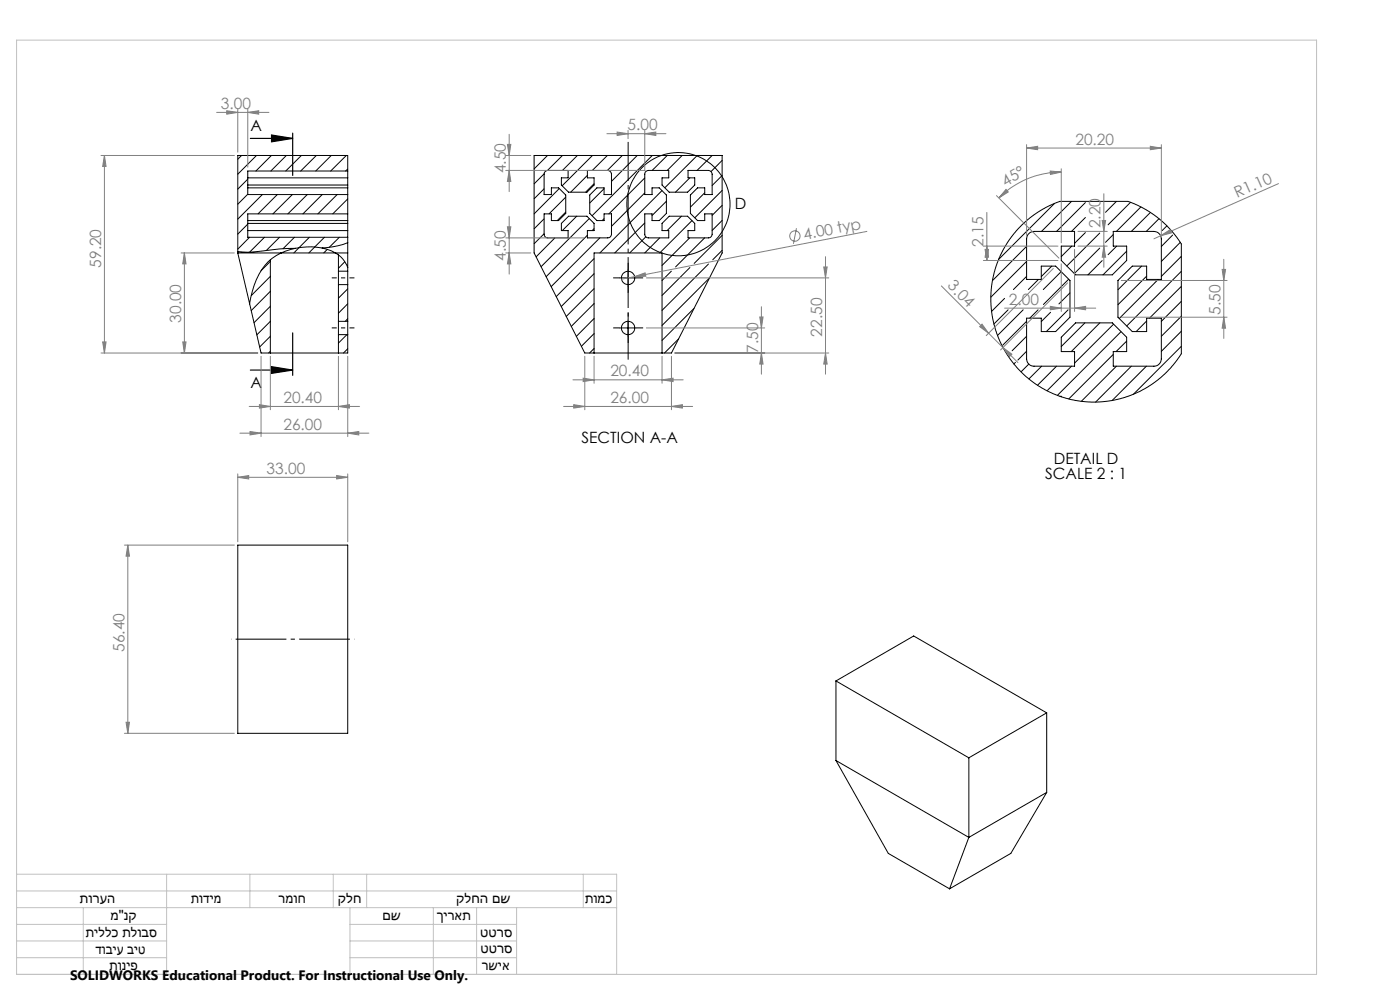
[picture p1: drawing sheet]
<svg xmlns="http://www.w3.org/2000/svg" width="420mm" height="297mm" viewBox="0 0 420 297" stroke-linecap="round" stroke-linejoin="round" font-family="sans-serif">
<g fill="none" stroke="#000" stroke-width=".3">
<path d="M72.5 46.6l-1.2 1.1M74.3 53.7l-3 3M74.3 58.2l-3 3M74.3 56.3h30M74.3 53.3h30M74.3 55.5h30M76.9 46.6l-5.6 5.6M78.7 58.3l-7.4 7.4M81.4 46.6l-4.6 4.7M83.2 58.3l-5.8 5.8M85.9 46.6l-4.7 4.7M87.7 58.3l-5.8 5.8"/>
<path d="M90.4 46.6l-4.7 4.7M92.2 58.3l-5.8 5.8M94.9 46.6l-4.7 4.7M96.7 58.3l-5.8 5.8M99.4 46.6l-4.7 4.7M101.1 58.3l-5.7 5.8M103.9 46.6l-4.7 4.7M104.3 50.7l-.6 .6M104.3 59.6l-4.5 4.5M104.3 51.3h-30v7h30M160.2 46.6h56.4v29.2l-15.2 30h-26l-15.2-30zM163.2 52.1l-3 3"/>
<path d="M163.2 56.6l-3 3M163.5 51.4l.8-.3h6.1v2.2h-2v2.2l2.2 2.1h5.5l2.1-2.1v-2.2h-2v-2.2h6.1a1.21 1.21 0 0 1 1.1 1.1v6.1h-2.2v-2h-2.1l-2.2 2.2v5.5l2.2 2.1h2.1v-2h2.2v6.1a1.15 1.15 0 0 1-1.1 1.1h-6.1v-2.2h2v-2.1l-2.1-2.2h-5.5l-2.2 2.2v2.1h2v2.2h-6.1a1.08 1.08 0 0 1-1.1-1.1v-6.1h2.2v2h2.2l2.1-2.1v-5.5l-2.1-2.2h-2.2v2h-2.2v-6.1zM164.3 46.6l-4.1 4M167.8 56.5l-7.6 7.6M168.7 46.6l-4.5 4.5M169.7 59.1l-5 5M173.2 46.6l-4.5 4.5M176.2 52.6l-5 5M177.7 46.6l-9 9.1M178.2 55.1l-2.5 2.5M181.2 56.5l-4.3 4.4M182.2 46.6l-4.5 4.5"/>
<path d="M186.7 46.6l-4.5 4.5M191.2 46.6l-7.8 7.8M193.4 53.3l-10.7 10.8M193.4 57.8l-10 10M193.7 51.4l.8-.3h6.1v2.2h-2v2.2l2.2 2.1h5.5l2.1-2.1v-2.2h-2v-2.2h6.1a1.21 1.21 0 0 1 1.1 1.1v6.1h-2.2v-2h-2.1l-2.2 2.2v5.5l2.2 2.1h2.1v-2h2.2v6.1a1.15 1.15 0 0 1-1.1 1.1h-6.1v-2.2h2v-2.1l-2.1-2.2h-5.5l-2.2 2.2v2.1h2v2.2h-6.1a1.08 1.08 0 0 1-1.1-1.1v-6.1h2.2v2h2.2l2.1-2.1v-5.5l-2.1-2.2h-2.2v2h-2.2v-6.1zM195.7 46.6l-18.1 18.1M198.6 57.1l-18.6 18.7M200.2 46.6l-4.5 4.5M204.6 46.6l-4.4 4.5M206.9 53.3l-4.3 4.3M209.2 46.6l-9.7 9.7M211.4 57.8l-4.3 4.3"/>
<path d="M213.6 46.6l-4.5 4.5M216.6 48.1l-3.3 3.3M216.6 52.6l-3 3M216.6 57.1l-8.1 8.2M71.3 75.8h33M71.3 75.8v-29.2h33v34.7M71.3 75.8l3.6 15.2M74.3 67.2l-3 3M74.3 66.1h30M74.3 67h30M74.3 69.1h30M74.9 71.1l-3.6 3.6"/>
<path d="M79.3 71.1l-4.4 4.5M81.1 78.3l-2.8 2.8M81.1 77.9v27.9M83.9 71.1l-4 4M88.3 71.1l-3.4 3.4M88.6 74.4a15.2 15.2 0 0 0-12.4 11.1l-1.3 5.5M88.6 74.4l-4.7 .2-8.2 .9-4.4-.1M92.8 71.1l-4.6 4.7M96.7 74.3a9.4 9.4 0 0 1 7.6 5.8M96.7 74.3a19.8 19.8 0 0 0-8.1 .1M97.3 71.1l-4.7 4.7M98.2 74.8l-1.1 1"/>
<path d="M101.5 76.4v4.9M101.8 71.1l-3 3M103.4 78.5l-1.9 1.9M104.3 72.7l-2.9 1-4.7 .6M104.3 64.1h-30v7h30M163.2 65.6l-3 3M163.2 70.1l-3 3M166.5 71.3l-5.7 5.7M169.7 63.6l-2.5 2.5M173 64.8l-4.3 4.3M176.2 70.5l-12.4 12.4M176.8 65.5l-14.5 14.4"/>
<path d="M178.2 68.5l-.5 .6M178.2 77.5l-11.3 11.4M180 71.3l-14.7 14.6M181.2 65.5l-.5 .6M193.4 66.8l-9 9M193.7 71l-4.8 4.8M197.9 71.3l-4.5 4.5M199.9 60.3l-4.3 4.3M204.4 64.8l-4.3 4.3M206.9 71.3l-8.3 8.2M207.6 66.1l-9.7 9.7M211.4 71.3l-8.7 8.7"/>
<path d="M212.5 79.1l-13.9 13.9M216.6 61.6l-3 3M216.6 66.1l-3 3M216.6 70.6l-8.4 8.3M216.6 75l-2.8 2.9M306.6 67.4l2.8-2.5 2.5-1.7 3.2-1.7 2.9-1.1h20.4l2.6 1 2.9 1.5 3.2 2.1 3 2.7 2.1 2.4 2.2 3v32.9l-1.8 2.5-2.7 3.1-4.5 3.7-3.1 1.8-2.3 1.1-3 1-3 .8-4.9 .5-3.1-.1-3.2-.4-5.4-1.4-5.6-2.8-2.3-1.5-2.8-2.4-3.6-4.2-2-3.2-1.2-2.4-1.7-5-.7-3.4-.2-3v-3.5l.4-3.3 .8-3.2 1.2-3.2 1.4-2.9 1.6-2.6zM308 73.8l-10.3 10.3M308 78.3l-10.7 10.8M308.6 70l.8-.5 .8-.1h12.2v4.4h-4v4.3l4.3 4.3h11l4.3-4.3v-4.3h-4v-4.4h12.2a2.29 2.29 0 0 1 2.2 2.2v12.1h-4.4v-3.9h-4.3l-4.3 4.3v11l4.3 4.3h4.3v-4h4.4v12.2a2.23 2.23 0 0 1-2.2 2.1h-12.2v-4.3h4v-4.3l-4.3-4.3h-11l-4.3 4.3v4.3h4v4.3h-12.2a2.23 2.23 0 0 1-2.2-2.1v-12.2h4.4v4h4.3l4.3-4.3v-11l-4.3-4.3h-4.3v3.9h-4.4v-12.1l.2-.9zM315.5 79.8l-3.1 3.1M316.4 61l-16.8 16.7M321.5 60.4l-9 9"/>
<path d="M321.5 73.8l-3.1 3.1M325.6 60.7l-8.6 8.7M325.6 65.2l-4.1 4.2M325.6 69.7l-3.2 3.2M329.9 69.8l-9.9 9.9M329.9 74.4l-7.6 7.6M330.7 78.1l-4.3 4.3M334 70.3l-2.4 2.3M334.9 60.4l-3.3 3.2M335 73.8l-2.6 2.5M338 75.3l-7.1 7.1M339.2 60.6l-6.8 6.8"/>
<path d="M342.3 62l-7.4 7.4M342.5 79.8l-7.1 7.1M345.1 63.7l-5.7 5.7M347.7 65.5l-3.8 3.9M350.1 67.7l-1.4 1.4M351.8 70.4l-3.4 3.5M354.1 72.6l-5.7 5.7M354.4 76.8l-6 6M74.9 91l3.4 14.8h26v-5.5M81.1 82.8l-5.7 5.8M81.1 87.3l-5.7 5.8M81.1 91.8l-4.9 4.9"/>
<path d="M81.1 96.3l-4.1 4.1M101.5 96.3v4M101.5 81.3v4M101.5 85.3v11M101.5 96.3h2.8M101.5 81.3h2.8M101.5 85.3h2.8M104.3 86.6l-2.8 2.8M104.3 91l-2.8 2.9M104.3 95.5l-.7 .8M104.3 96.3v4M104.3 81.3v4"/>
<path d="M104.3 85.3v11M178.2 82l-9.8 9.9M178.2 86.5l-8.3 8.4M178.2 91l-6.8 6.8M178.2 95.5l-5.3 5.3M178.2 100l-3.8 3.8M185.9 83.3h5M185.9 98.3h5M188.4 80.8v5M188.4 95.8v5M201.4 81.3l-2.8 2.8M207 80.2l-8.4 8.3"/>
<path d="M208.2 92.5l-9.6 9.5M212.8 83.4l-14.2 14.1M301.4 89.4l-3.9 3.9M302.4 92.8l-4.2 4.3M307 92.8l-7.7 7.7M308 82.8l-4 4M308 96.3l-7.2 7.1M311.4 92.8l-2.5 2.6M311.5 83.7l-3 3.1M315.2 93.6l-2.8 2.8M318.3 81.4l-5.3 5.4M320.4 92.8l-6.5 6.6"/>
<path d="M320.6 83.7l-7.6 7.6M321 87.8l-3.3 3.3M325.5 96.8l-7.1 7.1M330 96.8l-8.6 8.6M334.1 97.2l-11.7 11.6M336.3 99.4l-19.1 19.1M344 82.8l-8.6 8.5M344 96.2l-3.1 3.2M347.5 83.7l-11.7 11.8M354.4 81.3l-16.4 16.4M354.4 85.8l-9.6 9.6M354.4 90.3l-6 6"/>
<path d="M354.4 94.8l-6 6M354.4 99.3l-6 6M81.1 100.8l-3.2 3.2M81.1 105.3l-.5 .5M101.5 100.3h2.8M101.5 100.3v5.5M104.1 100.3l-2.6 2.5M104.3 104.5l-1.3 1.3M178.2 105.8v-30h20.4v30M178.2 104.5l-1.3 1.3M203.6 101.6l-4.2 4.2M304.6 108.6l-.4 .5"/>
<path d="M308 100.8l-4.4 4.3M308 105.3l-2.6 2.6M308.6 109.1l-2.3 2.3M312.5 109.7l-3.8 3.9M317 109.7l-5.7 5.8M318 118.8l.4 .1M321.5 109.7l-7.4 7.4M334 106.2l-13.4 13.4M334.9 109.7l-10.5 10.6M338 102.2l-3.2 3.2M339.4 109.7l-10.7 10.8M343.9 109.7l-10.2 10.3"/>
<path d="M354.4 103.8l-14.4 14.4M71.3 163.4h33v56.4h-33zM250.8 204.1v23.8M250.8 204.1l39.9 23M250.8 204.1l23.3-13.5 39.9 23M314 213.6l-23.3 13.5M314 213.6v23.9M250.8 227.9l39.9 23.1M250.8 227.9l15.7 27.9 18.4 10.6M290.7 227.1v23.9M314 237.5l-23.3 13.5M314 237.5l-10.8 18.3-18.3 10.6"/>
<path d="M290.7 251l-5.8 15.4"/>
<circle cx="203.5" cy="61.2" r="15.5"/>
<circle cx="188.4" cy="83.3" r="1.99"/>
<circle cx="188.4" cy="98.3" r="1.99"/>
</g>
<g fill="none" stroke="#808080" stroke-width=".3">
<path d="M65 33.7h15.7M68 33.2l3.3 .5-3.3 .5zM71.3 32.7v12.9M74.3 33.7l3.3-.5v1zM74.3 32.7v17.4M185.1 39.6l3.3 .5-3.3 .5zM188.4 39.1v2.5M193.4 39.1v12.1M30.3 46.6h40M31.3 46.6l.5 3.3h-1zM31.3 46.6v59.2M151.7 46.6h7.5"/>
<path d="M151.7 51.1h41.8M152.2 43.3h1l-.4 3.3zM152.8 40.2v17.2M152.8 51.1l.4 3.3h-1zM182.1 40.1h17.7M193.4 40.1l3.3-.5v1zM298.9 58.6l18.8 18.8M301.8 56.8l.7 .7-2.9 1.8zM308 44.4l3.3-.6v1.1zM308 43.4v27.2M308 44.4h40.4M315.1 51.3l3.3 .3-3.3 .7z"/>
<path d="M318.4 51.6a26.5 26.5 0 0 0-18.8 7.7M318.4 50.6v22.2M331.2 58.1v22M345.1 43.8l3.3 .6-3.3 .5zM348.4 43.4v27.2M383.5 55l-35.3 15.7M54.3 75.8h16M55.3 75.8l.5 3.3h-1zM55.3 75.8v30M151.7 75.8h7.5M151.7 71.3h23.5M152.2 68h1l-.4 3.3z"/>
<path d="M152.8 64.9v17.3M152.8 75.8l.4 3.3h-1zM238.9 68.4l-.9 4.7M247.7 76.9v35.2M260.1 69.4l-69.7 13.5M295 73.8h22.4M295 78.1h22.4M295.5 74.8h1l-.4 3.3zM296.1 73.8l.4 3.3h-1zM296.1 63.7v14.4M318.4 79.1v14.2M322.4 74.8v18.5"/>
<path d="M323.4 69.4h8.8M323.4 73.8h8.8M330.7 66.1h1l-.5 3.3zM331.2 73.8l.5 3.3h-1zM348.2 70.7l2.8-1.8 .4 .9zM348.2 70.7l-2 .9M367.1 77.7v23.7M190.4 82.9l3.1-1.1 .2 1zM190.4 82.9l-3.9 .8M193.9 98.3h35.5M193.9 83.3h54.7M227.9 95h1l-.5 3.3z"/>
<path d="M228.4 91.9v20.2M247.1 80h1l-.4 3.3zM282.4 85.7l14.2 14.2M294.6 97.2l2 2.7-2.7-2zM296.6 99.9l8.8 8.8M301.4 92.4h27.3M315.1 91.8l3.3 .6-3.3 .4zM316 80.5l-20.1 20.1M320.3 84.8l-20.1 20.1M322.4 92.4l3.3-.6v1zM336.4 84.1h31.7M336.4 95.1h31.7"/>
<path d="M366.6 80.7h1.1l-.6 3.4zM367.1 95.1l.6 3.3h-1.1zM30.3 105.8h47M30.8 102.5h1l-.5 3.3zM54.8 102.5h1l-.5 3.3zM78.3 106.8v24M81.1 106.8v16M101.5 106.8v16M104.3 106.8v24M171.9 113.8h33.1M174.9 113.3l3.3 .5-3.3 .6zM175.4 106.8v16"/>
<path d="M178.2 106.8v8.1M198.6 113.8l3.3-.5v1.1zM198.6 106.8v8.1M201.4 106.8v16M202.4 105.8h46.2M228.4 105.8l.5 3.3h-1zM247.7 105.8l.4 3.3h-1zM300.9 104.2l2.7 1.9-.7 .8zM72 129.8h38.7M74.8 121.8h33.1M75 129.3l3.3 .5-3.3 .5zM77.8 121.3l3.3 .5-3.3 .5z"/>
<path d="M101.5 121.8l3.3-.5v1zM104.3 129.8l3.3-.5v1zM169.1 121.8h38.7M172.1 121.3l3.3 .5-3.3 .5zM201.4 121.8l3.3-.5v1zM71.3 143l3.3-.5v1zM71.3 142v20.4M71.3 143h33M101 142.5l3.3 .5-3.3 .5zM104.3 142v20.4M37.3 163.4h33M38.3 163.4l.5 3.3h-1z"/>
<path d="M38.3 163.4v56.4M37.3 219.8h33M37.8 216.5h1l-.5 3.3z"/>
<circle cx="238.5" cy="70.7" r="1.56"/>
</g>
<path d="M87.8 39.9v12.7M75.1 41.5h12.7M81.5 40.5l6.3 1-6.3 1zM87.8 99.8v12.7M75.1 110.9h12.7M81.5 109.9l6.3 1-6.3 1z" fill="none" stroke="#000" stroke-width=".35"/>
<path d="M106.3 83.3h-6.8M106.3 98.3h-6.8" fill="none" stroke="#000" stroke-width=".3" stroke-dasharray="15.2 1.3 1.3 1.3" stroke-dashoffset="13.7" stroke-linecap="butt"/>
<path d="M188.4 107.8v-65.3" fill="none" stroke="#000" stroke-width=".3" stroke-dasharray="15.2 1.3 1.3 1.3" stroke-dashoffset="3.6" stroke-linecap="butt"/>
<path d="M185.9 83.3h-2M185.9 98.3h-2M188.4 80.8v-2M188.4 85.8v2M188.4 95.8v-2M190.9 83.3h2M190.9 98.3h2M188.4 100.8v2" fill="none" stroke="#000" stroke-width=".3" stroke-dasharray="15.2 1.3 1.3 1.3" stroke-linecap="butt"/>
<path d="M106.3 191.6h-37" fill="none" stroke="#000" stroke-width=".3" stroke-dasharray="15.2 1.3 1.3 1.3" stroke-dashoffset="-1.4" stroke-linecap="butt"/>
<g fill="none" stroke="#c0c0c0" stroke-width=".3">
<path d="M5 12h390v280h-390zM5 262h180v30M5 277h45M5 272h180M5 267h180M25 272v20M50 262v30M75 262v10M100 262v10M105 277h50M105 272v20M110 262v10"/>
<path d="M130 272v20M143 272v20M155 272v20M175 262v10M5 282h45M5 287h45M105 282h50M105 287h50"/>
</g>
<path d="M81.5 40.5l6.3 1-6.3 1zM81.5 109.9l6.3 1-6.3 1z" fill="#000"/>
<g fill="#808080">
<path d="M190.4 82.9l3.1-1.1 .2 1z"/>
<path d="M348.2 70.7l2.8-1.8 .4 .9z"/>
<path d="M101 142.5l3.3 .5-3.3 .5zM71.3 143l3.3-.5v1z"/>
<path d="M201.4 121.8l3.3-.5v1zM172.1 121.3l3.3 .5-3.3 .5zM322.4 92.4l3.3-.6v1zM315.1 91.8l3.3 .6-3.3 .4z"/>
<path d="M75 129.3l3.3 .5-3.3 .5zM104.3 129.8l3.3-.5v1zM77.8 121.3l3.3 .5-3.3 .5zM101.5 121.8l3.3-.5v1zM185.1 39.6l3.3 .5-3.3 .5zM193.4 40.1l3.3-.5v1zM174.9 113.3l3.3 .5-3.3 .6zM198.6 113.8l3.3-.5v1.1z"/>
<path d="M308 44.4l3.3-.6v1.1zM345.1 43.8l3.3 .6-3.3 .5z"/>
<path d="M315.1 51.3l3.3 .3-3.3 .7zM301.8 56.8l.7 .7-2.9 1.8z"/>
<path d="M38.3 163.4l.5 3.3h-1zM37.8 216.5h1l-.5 3.3z"/>
<path d="M31.3 46.6l.5 3.3h-1zM30.8 102.5h1l-.5 3.3zM55.3 75.8l.5 3.3h-1zM54.8 102.5h1l-.5 3.3zM227.9 95h1l-.5 3.3zM228.4 105.8l.5 3.3h-1zM247.1 80h1l-.4 3.3zM247.7 105.8l.4 3.3h-1zM152.2 43.3h1l-.4 3.3zM152.8 51.1l.4 3.3h-1zM152.2 68h1l-.4 3.3zM152.8 75.8l.4 3.3h-1zM330.7 66.1h1l-.5 3.3zM331.2 73.8l.5 3.3h-1zM366.6 80.7h1.1l-.6 3.4zM367.1 95.1l.6 3.3h-1.1z"/>
<path d="M296.1 73.8l.4 3.3h-1zM295.5 74.8h1l-.4 3.3z"/>
<path d="M294.6 97.2l2 2.7-2.7-2zM300.9 104.2l2.7 1.9-.7 .8z"/>
<path d="M68 33.2l3.3 .5-3.3 .5zM74.3 33.7l3.3-.5v1z"/>
</g>
<g font-size="4.7" fill="#808080">
<text x="66.3" y="32.7">3.00</text>
<text x="188.3" y="39">5.00</text>
<text x="322.6" y="43.3">20.20</text>
<text x="151.7" y="51.9" transform="rotate(-90 151.7 51.9)">4.50</text>
<text x="301.7" y="55.9" transform="rotate(-30 301.7 55.9)">45°</text>
<text x="371.1" y="59.4" transform="rotate(-24 371.1 59.4)">R1.10</text>
<text x="241.3" y="71.9" transform="rotate(-11 241.3 71.9)">4.00 typ</text>
<text x="330.2" y="68.4" transform="rotate(-90 330.2 68.4)">2.20</text>
<text x="295" y="74" transform="rotate(-90 295 74)">2.15</text>
<text x="30.3" y="80.2" transform="rotate(-90 30.3 80.2)">59.20</text>
<text x="151.7" y="78.2" transform="rotate(-90 151.7 78.2)">4.50</text>
<text x="284.1" y="85.9" transform="rotate(45 284.1 85.9)">3.04</text>
<text x="302.7" y="91.3">2.00</text>
<text x="366.1" y="94.3" transform="rotate(-90 366.1 94.3)">5.50</text>
<text x="54.3" y="96.7" transform="rotate(-90 54.3 96.7)">30.00</text>
<text x="246.6" y="100.9" transform="rotate(-90 246.6 100.9)">22.50</text>
<text x="227.4" y="105.8" transform="rotate(-90 227.4 105.8)">7.50</text>
<text x="183.1" y="112.8">20.40</text>
<text x="85" y="120.8">20.40</text>
<text x="183.1" y="120.8">26.00</text>
<text x="85" y="128.8">26.00</text>
<text x="80" y="142">33.00</text>
<text x="37.3" y="195.3" transform="rotate(-90 37.3 195.3)">56.40</text>
</g>
<g font-size="4.7">
<text x="75.1" y="39.3">A</text>
<text x="220.4" y="62.5">D</text>
<text x="75.1" y="116.2">A</text>
<text x="174.5" y="132.6">SECTION A-A</text>
<text x="313.5" y="143.5">SCALE 2 : 1</text>
<text x="316.1" y="139">DETAIL D</text>
</g>
<g font-size="4.2">
<text x="24" y="270.7">תורעה</text>
<text x="33.1" y="275.7">מ&quot;נק</text>
<text x="57.3" y="270.7">תודימ</text>
<text x="83.6" y="270.6">רמוח</text>
<text x="101.4" y="270.7">קלח</text>
<text x="114.7" y="275.8">םש</text>
<text x="131" y="275.8">ךיראת</text>
<text x="136.9" y="270.7">קלחה םש</text>
<text x="175.5" y="270.6">תומכ</text>
<text x="25.7" y="280.9">תיללכ תלובס</text>
<text x="144.1" y="280.7">טטרס</text>
<text x="28.7" y="285.8">דוביע ביט</text>
<text x="144.1" y="285.5">טטרס</text>
<text x="32.8" y="290.6">תוניפ</text>
<text x="144.6" y="290.7">רשיא</text>
</g>
<text font-size="4.1" x="21" y="293.7">SOLIDWORKS Educational Product. For Instructional Use Only.</text>
</svg>
